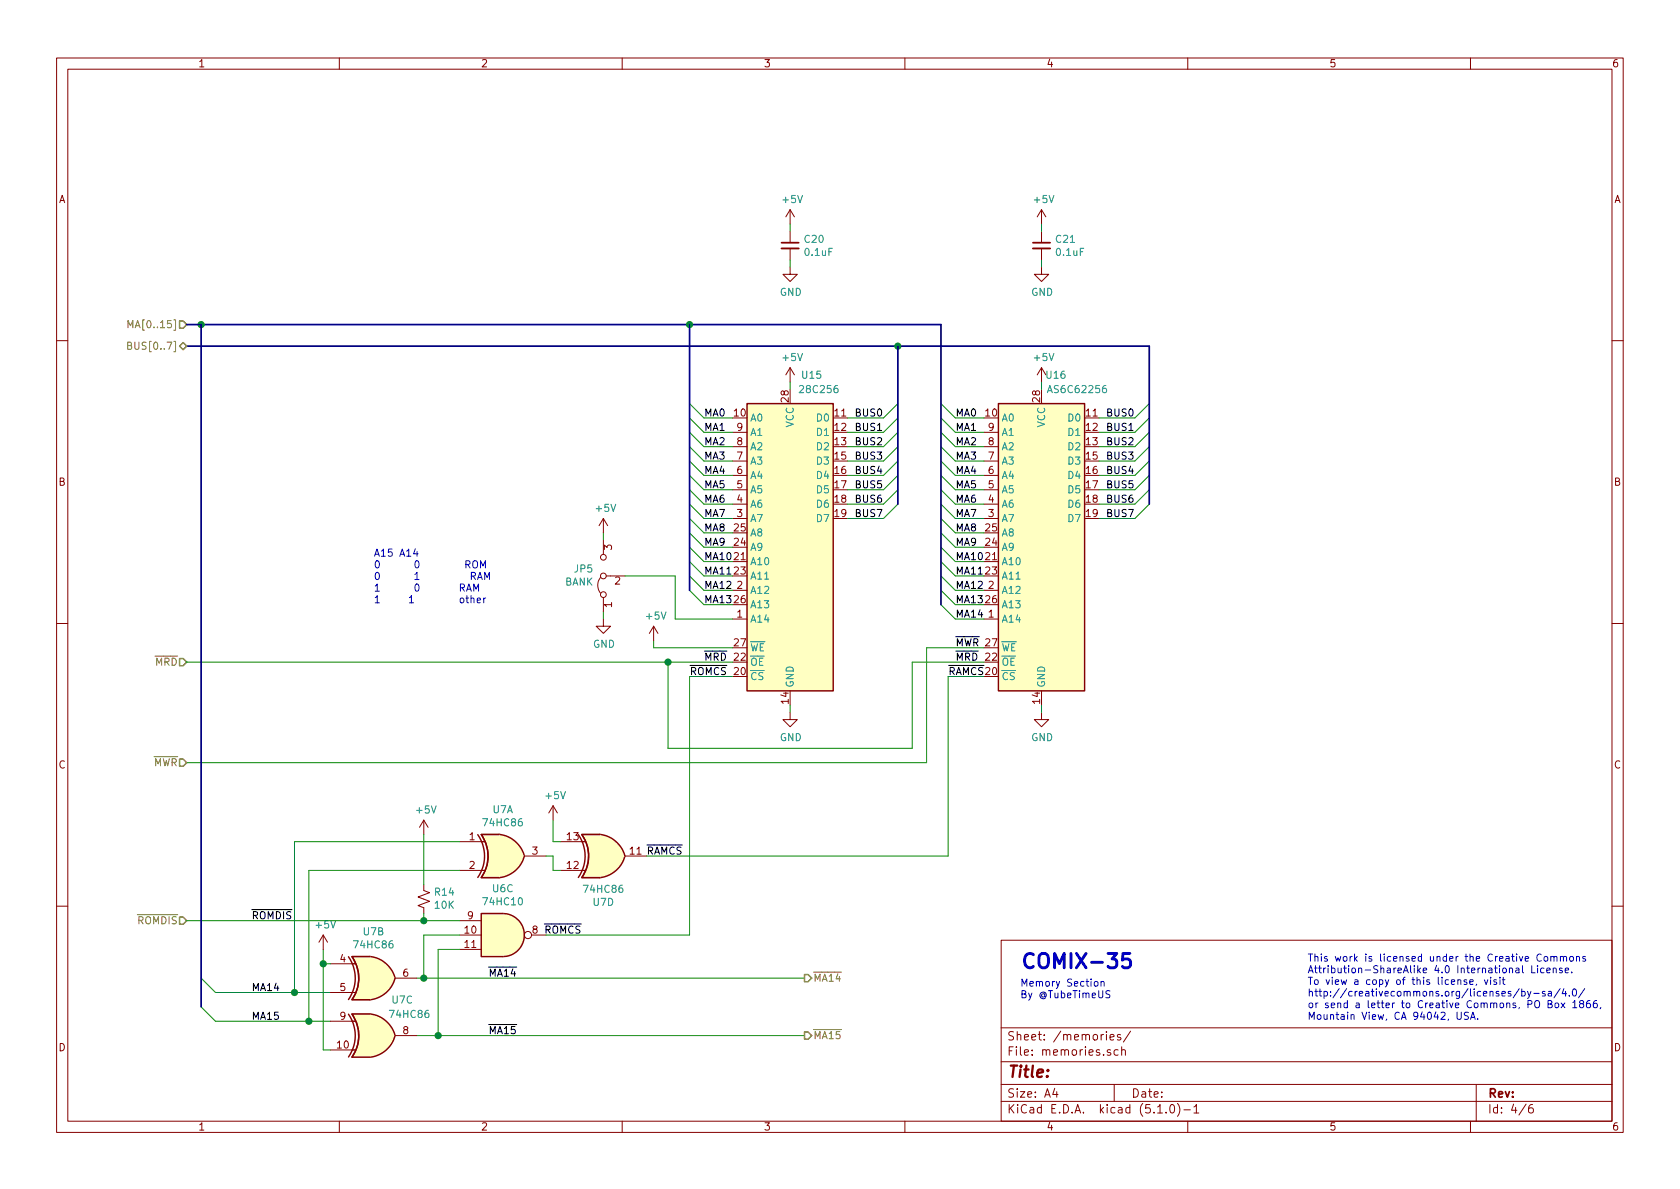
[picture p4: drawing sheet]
<svg xmlns="http://www.w3.org/2000/svg" width="297mm" height="210mm" viewBox="0 0 297 210" stroke-linecap="round" stroke-linejoin="round" font-family="sans-serif">
<g fill="none" stroke="#840000" stroke-width=".18">
<path d="M10 10.3h277v189.9h-277zM12 12.2h273v186.1h-273zM60 10.3v1.9M110 10.3v1.9M160 10.3v1.9M210 10.3v1.9M260 10.3v1.9M139.7 37.1v2.5M139.7 37.1l-.8 1.2M139.7 37.1l.8 1.2M184.1 37.1v2.5M184.1 37.1l-.7 1.2"/>
<path d="M184.1 37.1l.8 1.2M139.7 47.2v1.3h1.3l-1.3 1.3-1.3-1.3h1.3M139.7 40.9v2M139.7 43.9v2.1M184.1 47.2v1.3h1.3l-1.3 1.3-1.2-1.3h1.2M184.1 40.9v2M184.1 43.9v2.1M10 60.2h2M129.5 79h2.6M129.5 76.4h2.6M139.7 65l-.8 1.3M139.7 65v2.6"/>
<path d="M139.7 65l.8 1.3M174 79h2.5M174 76.4h2.5M184.1 65l-.7 1.3M184.1 65v2.6M184.1 65l.8 1.3M285 60.2h2M106.7 91.7v2.5M106.7 95.5v2.5M106.7 91.7l-.8 1.3M106.7 91.7l.7 1.3M129.5 91.7h2.6"/>
<path d="M129.5 89.1h2.6M129.5 86.6h2.6M129.5 84.1h2.6M129.5 81.5h2.6M174 91.7h2.5M174 89.1h2.5M174 86.6h2.5M174 84.1h2.5M174 81.5h2.5M10 110.3h2M106.2 102.1a2.26 2.26 0 0 0 0 2.8M106.7 109.5v1.2h1.2l-1.2 1.3-1.3-1.3h1.3"/>
<path d="M106.7 105.7v2.5M107.2 101.8h3.3M115.6 110.7l-.8 1.3M115.6 110.7v2.6M115.6 110.7l.7 1.3M129.5 109.5h2.6M129.5 104.4h2.6M174 109.5h2.5M174 104.4h2.5M285 110.3h2M139.7 126v1.2h1.3l-1.3 1.3-1.3-1.3h1.3M184.1 126v1.2h1.3l-1.3 1.3-1.2-1.3h1.2"/>
<path d="M74.9 156.5v1l1 .4-2 .7 2 .8-2 .7 1 .4v1M74.9 145v2.6M74.9 145l-.7 1.3M74.9 145l.8 1.3M81.3 153.9h4.4M81.3 148.8h4.4M92.7 151.4h3.8M97.8 142.5l-.8 1.3M97.8 142.5v2.5M97.8 142.5l.8 1.3M99.1 153.9h4.4M99.1 148.8h4.4"/>
<path d="M110.5 151.4h3.8M10 160.2h2M57.1 165.3l-.7 1.3M57.1 165.3v2.6M57.1 165.3l.8 1.3M58.4 175.5h4.5M58.4 170.4h4.5M69.8 173h3.9M81.3 165.3h3.8M81.3 167.9h3.8M81.3 162.8h3.8M177 166.3h108v32h-108z"/>
<path d="M285 160.2h2M58.4 185.7h4.5M58.4 180.6h4.5M60 198.3v1.9M69.8 183.1h3.9M110 198.3v1.9M160 198.3v1.9M177 194.8h108M177 191.8h108M177 187.8h108M177 181.8h108M186.5 192.5l-.4 1h1"/>
<path d="M186.8 193v1M196.3 183.4l.7-.1-.1-.3-.4-.1-.2 .2v.7h.6M196.3 185.7a.37 .37 0 0 0-.5 .1v.2l.5 .2 .1 .1-.2 .3-.4-.1M197 191.8v3M197.7 185.7l-.4-.1-.3 .3 .1 .6 .2 .1 .4-.1M198.1 183l-.3-.1-.2 .2v.3l.5 .1v.3h-.5M198.3 185.7h.1a.37 .37 0 0 1 .6 .1v.8M198.3 185.1v1.5M199.9 182.3l-1.3 2M204.7 196.8h.8M206.2 196.7v.1M207 195.4l.3-.1a.94 .94 0 0 1 0 1.5 .82 .82 0 0 1-.3-1.4z"/>
<path d="M208.2 195.1a1.71 1.71 0 0 1 0 2.3M209.3 196.3h1.2M210 198.3v1.9M211.1 195.8l.4-.5v1.5M211.1 196.8h.9M260 198.3v1.9M261 191.8v6.5M269.8 195.2l-1.2 2M271 195.3a.62 .62 0 0 0-.7 .7v.7l.3 .1 .4-.1 .1-.5-.1-.2-.4-.1-.3 .3"/>
<circle cx="106.7" cy="98.5" r=".51"/>
<circle cx="106.7" cy="105.2" r=".51"/>
<circle cx="106.7" cy="101.8" r=".51"/>
<circle cx="93.3" cy="165.3" r=".63"/>
</g>
<g fill="none" stroke="#0000c2" stroke-width=".18">
<path d="M73.4 97l-.3 .9h.8M73.5 99.3l.2-.1a.67 .67 0 0 1 .4 .6 .67 .67 0 0 1-.4 .6l-.3-.5zM73.7 97.5v.9M82.4 99.8h.6l.1-.2-.1-.3-.1-.1h-.5v1.2M82.7 99.8l.4 .6M83.6 99.3a.45 .45 0 0 1 .8 0 .88 .88 0 0 1-.3 1.1h-.3a1.07 1.07 0 0 1-.2-1.1zM72.4 105.7l.3-.4v1.3M72.4 106.6h.7M73.4 101.6l.3-.4v1.3M73.4 102.5h.7M73.5 103.4l.2-.1a.67 .67 0 0 1 .4 .6 .67 .67 0 0 1-.4 .6l-.3-.4zM81.4 103.9h.6l.1-.5-.2-.1h-.5v1.2"/>
<path d="M81.5 105.8h.3l.2 .2-.1 .5-.3 .1-.2-.1zM81.7 103.9l.4 .6M82.4 105.8h.5M82.5 104.5l.4-1.2 .4 1.2M82.5 105.3v1.1l.4 .2M82.6 104.2h.6M83.3 105.9l.2-.1h.3v.8M83.3 105.3v1.3M83.3 101.9l.6-.1 .2-.2-.1-.3-.2-.1h-.5v1.3M83.6 101.9l.5 .6M83.8 104.5v-1.2l.4 .9 .4-.9v1.2M84.4 106.2l.6-.1-.1-.3h-.3l-.2 .1v.6h.5"/>
<path d="M84.4 102.5l.5-1.3 .4 1.3M84.6 102.1h.6M85 100.4v-1.2l.4 .9 .4-.9v1.2M85.5 105.8v.8M85.7 102.5v-1.3l.4 .9 .4-.9v1.3M85.9 105.8l-.4 .2M193.5 173.7l.2-.1 .4 .1v.5l-.1 .1-.3 .1-.2-.1zM194.7 173.7l.2-.1h.2l.1 .8M194.7 173.6v.8M196.2 175.3l-.4-.1-.2 .1v.4l.5 .2 .1 .3-.2 .2h-.5M257.6 179v1l.3 .3 .3-.1 .2-.2v-1M259.3 173.3l-.3-.1-.1 .2v.2l.4 .1v.3h-.4"/>
<path d="M259.6 179.1l-.4-.1-.2 .1v.4l.5 .2 .1 .3-.2 .3-.5-.1M259.9 173.7l.6-.1-.1-.3-.4-.1-.1 .2v.6h.5M260.1 179.9h.6M261.1 174l-.1 .3M262.5 173.2l.3 .9 .3-.9M263.6 172.8v.1M263.6 173.2v.9M264.6 173.3l-.3-.1-.2 .2 .1 .2 .4 .1v.3h-.5M265.2 172.8v.1M265.2 173.2v.9M265.6 173.2h.5M265.8 172.8v1.1l.3 .2"/>
<path d="M268.6 174.8l-1.1 1.6M269.1 175.4l.3-.1 .3 .2-.2 .6h-.4M269.1 174.9v1.2M269.2 170.8v1.1l.2 .1M270.1 175.3l.3 .8M270.7 175.3l-.4 1.1-.2 .2M270.8 170.8v1.2h.6M271.2 175.7h.9M271.9 170.8v.1M271.9 171.2v.8M272.5 168.8a.6 .6 0 0 0-.8 .4 .6 .6 0 0 0 .6 .8l.2-.2M273 171.2h-.4l-.2 .2 .1 .6h.5"/>
<path d="M273.1 169.2l.3-.1 .2 .2 .1 .4-.2 .2-.3 .1-.2-.2v-.4zM273.2 175.4l-.3-.1-.2 .2v.2l.5 .1v.3h-.5M273.5 171.6l.6-.1-.1-.3h-.3l-.2 .2v.6h.5M273.7 177.5h.6l.1-.2-.1-.2-.6-.2v1.3h.5l.2-.1v-.3l-.3-.3M273.8 175.4h.5v.7M274.2 169.3l.2-.2 .3 .1 .1 .8M274.2 169.1v.9M274.3 175.6l-.4 .1-.2 .1 .2 .3h.4M274.6 171.3l.2-.1h.3l.1 .8M274.6 171.2v.8M274.8 169.3l.1-.2 .3 .1 .1 .8M275.1 177.4h.3l.2 .2v.4l-.2 .2-.3-.1-.2-.1z"/>
<path d="M275.8 174.8l-1 1.6M275.9 169.3l.2-.2 .3 .1v.8M275.9 169.1v.9M276 177.4l.7 .8M276.2 171.2h-.3l-.2 .2 .1 .1 .4 .2v.3h-.5M276.4 169.3l.2-.2 .3 .1 .1 .8M276.5 174.8l-.3 .9h.8M276.7 177.4l-.7 .8M276.7 171.6l.6-.1v-.3h-.4l-.2 .2 .1 .6h.5M276.8 175.3v.8M277.5 176v.1M277.6 169.2l.4-.1 .2 .3-.1 .5-.3 .1-.3-.3z"/>
<path d="M277.9 171.9v.1M278.1 177.3l.3-.4v1.3M278.1 178.2h.7M278.1 175l.2-.1a.67 .67 0 0 1 .5 .6 .67 .67 0 0 1-.5 .6l-.3-.4zM278.7 169.3l.2-.2 .3 .1 .1 .8M278.7 169.1v.9M279.5 177.5l-.2-.3v-.1l.2-.2 .5 .2v.3l-.6 .1-.1 .2v.3l.2 .2 .4-.1 .1-.1v-.4l-.2-.1M280.2 174.8l-1.1 1.6M280.3 169.2l-.3-.1-.2 .2 .1 .2 .4 .1v.3h-.5M281.1 176.9l-.4 .2-.2 .4v.6l.2 .1 .4-.1 .1-.1-.1-.5-.4-.1-.2 .3M282.3 176.9l-.4 .1a.87 .87 0 0 0 0 1.2l.5-.1v-.6l-.5-.1-.2 .3M283 178.1l-.1 .3"/>
<path d="M260 180.3l.4-1.3 .4 1.3M261.3 180.1v.2"/>
</g>
<g fill="#ffffc2" stroke="#ffffc2" stroke-width=".18">
<path d="M88.9 161.5a3.8 3.8 0 0 1 3.8 3.8 3.8 3.8 0 0 1-3.8 3.9z"/>
<path d="M85.1 161.5h3.8v7.7h-3.8z"/>
<path d="M88.3 147.5a5.2 5.2 0 0 1 4.4 3.9l-5 1.3z"/>
<path d="M87.7 150.1l5 1.3a5.2 5.2 0 0 1-4.4 3.8z"/>
<path d="M85.1 155.2h3.2z"/>
<path d="M85.1 147.6h3.2z"/>
<path d="M85.1 147.6h3.2v7.6h-3.2a6.7 6.7 0 0 0 0-7.6z"/>
<path d="M65.4 169.1a5.2 5.2 0 0 1 4.4 3.8l-5 1.4z"/>
<path d="M64.8 171.6l5 1.4a5.2 5.2 0 0 1-4.4 3.8z"/>
<path d="M62.2 176.8h3.2z"/>
<path d="M62.2 169.2h3.2z"/>
<path d="M62.2 169.2h3.2v7.6h-3.2a6.7 6.7 0 0 0 0-7.6z"/>
<path d="M65.4 179.3a5.2 5.2 0 0 1 4.4 3.8l-5 1.3z"/>
<path d="M64.8 181.8l5 1.4a5.2 5.2 0 0 1-4.4 3.8z"/>
<path d="M62.2 186.9h3.2z"/>
<path d="M62.2 179.3h3.2z"/>
<path d="M62.2 179.3h3.2v7.6h-3.2a6.7 6.7 0 0 0 0-7.6z"/>
<path d="M105.5 150.1l5 1.3a5.2 5.2 0 0 1-4.5 3.8z"/>
<path d="M106 147.5a5.2 5.2 0 0 1 4.5 3.9l-5 1.3z"/>
<path d="M102.9 147.6h3.1z"/>
<path d="M102.9 155.2h3.1z"/>
<path d="M102.9 147.6h3.1v7.6h-3.1a6.6 6.6 0 0 0 0-7.6z"/>
<path d="M132.1 71.4h15.2v50.8h-15.2z"/>
<path d="M176.5 71.4h15.3v50.8h-15.3z"/>
</g>
<g fill="none" stroke="#840000" stroke-width=".25">
<path d="M132.1 71.4h15.2v50.8h-15.2zM176.5 71.4h15.3v50.8h-15.3zM84.5 147.6a6.6 6.6 0 0 1 0 7.6M85.1 155.2h3.2M85.1 147.6h3.2M85.1 147.6a6.6 6.6 0 0 1 0 7.6M88.3 147.5a5.2 5.2 0 0 1 4.4 3.9M88.3 147.6h-3.2a6.6 6.6 0 0 1 0 7.6h3.2M92.7 151.4a5.2 5.2 0 0 1-4.4 3.8M102.3 147.6a6.6 6.6 0 0 1 0 7.6M102.9 155.2h3.1M102.9 147.6h3.1"/>
<path d="M102.9 147.6a6.6 6.6 0 0 1 0 7.6M106 147.5a5.2 5.2 0 0 1 4.5 3.9M106 147.6h-3.1a6.7 6.7 0 0 1 0 7.6h3.1M110.5 151.4a5.2 5.2 0 0 1-4.5 3.8M61.6 169.2a6.6 6.6 0 0 1 0 7.6M61.6 179.3a6.6 6.6 0 0 1 0 7.6M62.2 169.2h3.2h-3.1a6.6 6.6 0 0 1-.1 7.6h3.2h-3.2a6.7 6.7 0 0 0 0-7.6zM62.2 179.3h3.2h-3.1a6.6 6.6 0 0 1-.1 7.6h3.2h-3.2a6.7 6.7 0 0 0 0-7.6zM65.4 169.1a5.2 5.2 0 0 1 4.4 3.8M65.4 179.3a5.2 5.2 0 0 1 4.4 3.8M69.8 173a5.2 5.2 0 0 1-4.4 3.8M85.1 161.5h3.8a3.8 3.8 0 0 1 3.8 3.8 3.8 3.8 0 0 1-3.8 3.9h-3.8z"/>
<path d="M69.8 183.2a5.2 5.2 0 0 1-4.4 3.8"/>
</g>
<g fill="none" stroke="#008400" stroke-width=".18">
<path d="M139.7 39.6v1.3M184.1 39.6v1.3M139.7 46v1.2M184.1 46v1.2M121.9 71.4l2.6 2.5h5M121.9 73.9l2.6 2.5h5M121.9 76.4l2.6 2.6h5M121.9 79l2.6 2.5h5M139.7 67.6v1.2M158.7 71.4l-2.5 2.5h-6.3M158.7 73.9l-2.5 2.5h-6.3M158.7 76.4l-2.5 2.6h-6.3"/>
<path d="M158.7 79l-2.5 2.5h-6.3M166.4 71.4l2.5 2.5h5.1M166.4 73.9l2.5 2.5h5.1M166.4 76.4l2.5 2.6h5.1M166.4 79l2.5 2.5h5.1M184.1 67.6v1.2M203.2 71.4l-2.5 2.5h-6.4M203.2 73.9l-2.5 2.5h-6.4M203.2 76.4l-2.5 2.6h-6.4M203.2 79l-2.5 2.5h-6.4M106.7 94.2v1.3M121.9 81.5l2.6 2.6h5"/>
<path d="M121.9 84.1l2.6 2.5h5M121.9 86.6l2.6 2.5h5M121.9 89.1l2.6 2.6h5M121.9 91.7l2.6 2.5h5M121.9 94.2l2.6 2.6h5M121.9 96.8l2.6 2.5h5M121.9 99.3l2.6 2.5h5M158.7 81.5l-2.5 2.6h-6.3M158.7 84.1l-2.5 2.5h-6.3M158.7 86.6l-2.5 2.5h-6.3M158.7 89.1l-2.5 2.6h-6.3M166.4 81.5l2.5 2.6h5.1"/>
<path d="M166.4 84.1l2.5 2.5h5.1M166.4 86.6l2.5 2.5h5.1M166.4 89.1l2.5 2.6h5.1M166.4 91.7l2.5 2.5h5.1M166.4 94.2l2.5 2.6h5.1M166.4 96.8l2.5 2.5h5.1M166.4 99.3l2.5 2.5h5.1M203.2 81.5l-2.5 2.6h-6.4M203.2 84.1l-2.5 2.5h-6.4M203.2 86.6l-2.5 2.5h-6.4M203.2 89.1l-2.5 2.6h-6.4M33 117.1h96.5"/>
<path d="M106.7 108.2v1.3M110.5 101.8h8.9v7.7h10.1M115.6 113.3v1.2h13.9M118.1 117.1v15.2h43.2v-15.2h12.7M121.9 101.8l2.6 2.6h5M121.9 104.4l2.6 2.5h5M129.5 119.6h-7.6v45.7h-25.4M166.4 101.8l2.5 2.6h5.1M166.4 104.4l2.5 2.5h5.1M166.4 106.9l2.5 2.6h5.1M174 119.6h-6.4v31.8h-53.3M174 114.5h-10.2v20.4h-130.8"/>
<path d="M139.7 124.7v1.3M184.1 124.7v1.3M74.9 147.6v8.9M81.3 148.8h-29.2v26.7M81.3 153.9h-26.7v26.7M96.5 151.4h1.3v2.5h1.3M97.8 145v3.8h1.3M33 162.8h48.3M35.6 173l2.5 2.5h20.3M35.6 178l2.5 2.6h20.3M57.1 167.9v17.8h1.3M57.1 170.4h1.3"/>
<path d="M73.7 173h68.5M74.9 161.5v1.3M81.3 165.3h-6.4v7.7M81.3 167.9h-3.8v15.2M73.7 183.1h68.5"/>
</g>
<g fill="#008400" stroke="#008400" stroke-width=".25">
<circle cx="74.9" cy="173" r=".51"/>
<circle cx="77.5" cy="183.1" r=".51"/>
<circle cx="52.1" cy="175.5" r=".51"/>
<circle cx="54.6" cy="180.6" r=".51"/>
<circle cx="57.2" cy="170.4" r=".51"/>
<circle cx="74.9" cy="162.8" r=".51"/>
<circle cx="118.1" cy="117.1" r=".51"/>
<circle cx="121.9" cy="57.4" r=".51"/>
<circle cx="35.6" cy="57.4" r=".51"/>
<circle cx="158.8" cy="61.2" r=".51"/>
</g>
<path d="M31.7 56.8h.7l.6 .6-.6 .6h-.7zM31.7 61.2l.7-.6 .6 .6-.6 .6zM31.7 116.5h.7l.6 .6-.6 .6h-.7zM31.7 134.2h.7l.6 .7-.6 .6h-.7zM31.7 162.2h.7l.6 .6-.6 .6h-.7zM142.2 172.3h.7l.6 .7-.6 .6h-.7zM142.2 182.5h.7l.6 .6-.6 .7h-.7z" fill="none" stroke="#848400" stroke-width=".25"/>
<path d="M33 57.4h133.4v49.5M35.6 57.4v120.6M121.9 57.4v47M33 61.2h170.2v27.9M158.7 61.2v27.9" fill="none" stroke="#000084" stroke-width=".3"/>
<path d="M22.6 58v-1.3l.5 .9 .4-.9v1.3M22.6 61.1h.5l.1-.2v-.3l-.6-.1v1.3h.5l.1-.2 .1-.3-.3-.2" fill="none" stroke="#848400" stroke-width=".18"/>
<path d="M138.2 43.9h3M182.6 43.9h3.1" fill="none" stroke="#840000" stroke-width=".33"/>
<path d="M138.2 42.9h3M182.6 42.9h3.1" fill="none" stroke="#840000" stroke-width=".3"/>
<path d="M199.8 168.6h-1.2l-.1 1.2 .3-.2h.6l.4 .2 .1 .2v.7l-.1 .2-.4 .2h-.6l-.3-.2" fill="none" stroke="#0000c2" stroke-width=".51"/>
<text font-size="3.5" fill="#0000c2" x="180.3" y="171.3">COMIX-35</text>
<text font-size="2.8" fill="#840000" x="178" y="190.5">Title:</text>
<g font-size="2.1" fill="#840000">
<text x="178" y="184">Sheet: /memories/</text>
<text x="178" y="186.7">File: memories.sch</text>
<text x="178" y="196.9">KiCad E.D.A. kicad (5.1.0)-1</text>
<text x="178" y="194.1">Size: A4</text>
<text x="200" y="194.1">Date:</text>
<text x="263" y="194.1">Rev:</text>
<text x="263" y="196.9">Id: 4/6</text>
</g>
<g font-size="1.8" fill="#840000">
<text x="35" y="11.9">1</text>
<text x="85" y="11.9">2</text>
<text x="135" y="11.9">3</text>
<text x="185" y="11.9">4</text>
<text x="235" y="11.9">5</text>
<text x="285" y="11.9">6</text>
<text x="10.4" y="35.9">A</text>
<text x="285.4" y="35.9">A</text>
<text x="139.4" y="71.1" transform="rotate(-90 139.4 71.1)">28</text>
<text x="183.9" y="71.1" transform="rotate(-90 183.9 71.1)">28</text>
<text x="129.8" y="73.7">10</text>
<text x="130.3" y="76.2">9</text>
<text x="147.6" y="73.7">11</text>
<text x="147.6" y="76.2">12</text>
<text x="174.3" y="73.7">10</text>
<text x="174.8" y="76.2">9</text>
<text x="192.1" y="73.7">11</text>
<text x="192.1" y="76.2">12</text>
<text x="130.3" y="83.8">6</text>
<text x="130.3" y="81.3">7</text>
<text x="130.3" y="78.7">8</text>
<text x="147.6" y="78.7">13</text>
<text x="147.6" y="81.3">15</text>
<text x="147.6" y="83.8">16</text>
<text x="174.8" y="83.8">6</text>
<text x="174.8" y="81.3">7</text>
<text x="174.8" y="78.7">8</text>
<text x="192.1" y="78.7">13</text>
<text x="192.1" y="81.3">15</text>
<text x="192.1" y="83.8">16</text>
<text x="10.4" y="85.9">B</text>
<text x="130.3" y="88.9">4</text>
<text x="130.3" y="86.4">5</text>
<text x="147.6" y="86.4">17</text>
<text x="147.6" y="88.9">18</text>
<text x="174.8" y="88.9">4</text>
<text x="174.8" y="86.4">5</text>
<text x="192.1" y="86.4">17</text>
<text x="192.1" y="88.9">18</text>
<text x="285.4" y="85.9">B</text>
<text x="129.8" y="94">25</text>
<text x="130.3" y="91.4">3</text>
<text x="147.6" y="91.4">19</text>
<text x="174.3" y="94">25</text>
<text x="174.8" y="91.4">3</text>
<text x="192.1" y="91.4">19</text>
<text x="108.2" y="97.3" transform="rotate(-90 108.2 97.3)">3</text>
<text x="129.8" y="99.1">21</text>
<text x="129.8" y="101.6">23</text>
<text x="129.8" y="96.5">24</text>
<text x="174.3" y="99.1">21</text>
<text x="174.3" y="101.6">23</text>
<text x="174.3" y="96.5">24</text>
<text x="108.2" y="107.4" transform="rotate(-90 108.2 107.4)">1</text>
<text x="108.7" y="103.4">2</text>
<text x="129.8" y="106.7">26</text>
<text x="130.3" y="104.1">2</text>
<text x="174.3" y="106.7">26</text>
<text x="174.8" y="104.1">2</text>
<text x="130.3" y="109.2">1</text>
<text x="174.8" y="109.2">1</text>
<text x="129.8" y="119.4">20</text>
<text x="129.8" y="116.8">22</text>
<text x="129.8" y="114.3">27</text>
<text x="174.3" y="116.8">22</text>
<text x="139.4" y="124.4" transform="rotate(-90 139.4 124.4)">14</text>
<text x="183.9" y="124.4" transform="rotate(-90 183.9 124.4)">14</text>
<text x="10.4" y="135.9">C</text>
<text x="285.4" y="135.9">C</text>
<text x="83" y="148.6">1</text>
<text x="100.3" y="148.6">13</text>
<text x="83" y="153.7">2</text>
<text x="94.1" y="151.1">3</text>
<text x="100.3" y="153.7">12</text>
<text x="82.2" y="165.1">10</text>
<text x="82.2" y="167.6">11</text>
<text x="82.7" y="162.6">9</text>
<text x="60.1" y="170.2">4</text>
<text x="71.3" y="172.7">6</text>
<text x="60.1" y="175.3">5</text>
<text x="10.4" y="185.9">D</text>
<text x="59.7" y="185.4">10</text>
<text x="60.1" y="180.3">9</text>
<text x="71.3" y="182.9">8</text>
<text x="285.4" y="185.9">D</text>
<text x="35" y="199.9">1</text>
<text x="85" y="199.9">2</text>
<text x="135" y="199.9">3</text>
<text x="185" y="199.9">4</text>
<text x="235" y="199.9">5</text>
<text x="285" y="199.9">6</text>
</g>
<g font-size="1.8" fill="#008484">
<text x="138.5" y="35.9">+5V</text>
<text x="182.9" y="35.9">+5V</text>
<text x="142.3" y="42.9">C20</text>
<text x="142.4" y="45.3">0.1uF</text>
<text x="186.8" y="42.9">C21</text>
<text x="186.9" y="45.3">0.1uF</text>
<text x="137.9" y="52.3">GND</text>
<text x="182.3" y="52.3">GND</text>
<text x="138.5" y="63.8">+5V</text>
<text x="182.9" y="63.8">+5V</text>
<text x="141.7" y="69.5">28C256</text>
<text x="141.9" y="67">U15</text>
<text x="185.1" y="67">U16</text>
<text x="185.7" y="69.5">AS6C62256</text>
<text x="132.6" y="74.5">A0</text>
<text x="132.6" y="77.1">A1</text>
<text x="140.3" y="75.6" transform="rotate(-90 140.3 75.6)">VCC</text>
<text x="144.6" y="74.5">D0</text>
<text x="144.6" y="77.1">D1</text>
<text x="177" y="74.5">A0</text>
<text x="177" y="77.1">A1</text>
<text x="184.8" y="75.6" transform="rotate(-90 184.8 75.6)">VCC</text>
<text x="189" y="74.5">D0</text>
<text x="189" y="77.1">D1</text>
<text x="132.6" y="82.2">A3</text>
<text x="132.6" y="79.6">A2</text>
<text x="144.6" y="79.6">D2</text>
<text x="144.6" y="82.2">D3</text>
<text x="177" y="82.2">A3</text>
<text x="177" y="79.6">A2</text>
<text x="189" y="79.6">D2</text>
<text x="189" y="82.2">D3</text>
<text x="132.6" y="89.8">A6</text>
<text x="132.6" y="87.2">A5</text>
<text x="132.6" y="84.7">A4</text>
<text x="144.6" y="84.7">D4</text>
<text x="144.6" y="87.2">D5</text>
<text x="144.6" y="89.8">D6</text>
<text x="177" y="89.8">A6</text>
<text x="177" y="87.2">A5</text>
<text x="177" y="84.7">A4</text>
<text x="189" y="84.7">D4</text>
<text x="189" y="87.2">D5</text>
<text x="189" y="89.8">D6</text>
<text x="105.5" y="90.5">+5V</text>
<text x="132.6" y="94.9">A8</text>
<text x="132.6" y="92.3">A7</text>
<text x="144.6" y="92.3">D7</text>
<text x="177" y="94.9">A8</text>
<text x="177" y="92.3">A7</text>
<text x="189" y="92.3">D7</text>
<text x="101.6" y="101.2">JP5</text>
<text x="132.6" y="99.9">A10</text>
<text x="132.6" y="97.4">A9</text>
<text x="177" y="99.9">A10</text>
<text x="177" y="97.4">A9</text>
<text x="99.9" y="103.6">BANK</text>
<text x="132.6" y="105">A12</text>
<text x="132.6" y="102.5">A11</text>
<text x="132.6" y="107.6">A13</text>
<text x="177" y="105">A12</text>
<text x="177" y="102.5">A11</text>
<text x="177" y="107.6">A13</text>
<text x="114.4" y="109.6">+5V</text>
<text x="132.6" y="110.1">A14</text>
<text x="177" y="110.1">A14</text>
<text x="104.9" y="114.5">GND</text>
<text x="132.6" y="117.7">OE</text>
<text x="132.6" y="115.2">WE</text>
<text x="177" y="117.7">OE</text>
<text x="177" y="115.2">WE</text>
<text x="132.6" y="120.3">CS</text>
<text x="140.3" y="121.7" transform="rotate(-90 140.3 121.7)">GND</text>
<text x="177" y="120.3">CS</text>
<text x="184.8" y="121.7" transform="rotate(-90 184.8 121.7)">GND</text>
<text x="137.9" y="131.1">GND</text>
<text x="182.3" y="131.1">GND</text>
<text x="73.7" y="143.9">+5V</text>
<text x="87.1" y="143.8">U7A</text>
<text x="96.6" y="141.3">+5V</text>
<text x="85.7" y="146.1">74HC86</text>
<text x="76.9" y="158.4">R14</text>
<text x="76.9" y="160.7">10K</text>
<text x="85.7" y="160.1">74HC10</text>
<text x="87.1" y="157.8">U6C</text>
<text x="103.5" y="157.9">74HC86</text>
<text x="104.9" y="160.2">U7D</text>
<text x="55.9" y="164.2">+5V</text>
<text x="62.8" y="167.7">74HC86</text>
<text x="64.3" y="165.4">U7B</text>
<text x="69.4" y="177.5">U7C</text>
<text x="69.2" y="180">74HC86</text>
</g>
<g font-size="1.8" fill="#848400">
<text x="23.6" y="58">MA[0..15]</text>
<text x="23.6" y="61.8">BUS[0..7]</text>
<text x="27.5" y="117.7">MRD</text>
<text x="27.1" y="135.5">MWR</text>
<text x="24.4" y="163.4">ROMDIS</text>
<text x="143.8" y="173.6">MA14</text>
<text x="143.8" y="183.8">MA15</text>
</g>
<g font-size="1.8">
<text x="124.5" y="73.7">MA0</text>
<text x="124.5" y="76.2">MA1</text>
<text x="151.5" y="73.7">BUS0</text>
<text x="151.5" y="76.2">BUS1</text>
<text x="168.9" y="73.7">MA0</text>
<text x="168.9" y="76.2">MA1</text>
<text x="195.9" y="73.7">BUS0</text>
<text x="195.9" y="76.2">BUS1</text>
<text x="124.5" y="78.7">MA2</text>
<text x="124.5" y="81.3">MA3</text>
<text x="124.5" y="83.8">MA4</text>
<text x="151.5" y="78.7">BUS2</text>
<text x="151.5" y="81.3">BUS3</text>
<text x="151.5" y="83.8">BUS4</text>
<text x="168.9" y="78.7">MA2</text>
<text x="168.9" y="81.3">MA3</text>
<text x="168.9" y="83.8">MA4</text>
<text x="195.9" y="78.7">BUS2</text>
<text x="195.9" y="81.3">BUS3</text>
<text x="195.9" y="83.8">BUS4</text>
<text x="124.5" y="86.4">MA5</text>
<text x="124.5" y="88.9">MA6</text>
<text x="151.5" y="86.4">BUS5</text>
<text x="151.5" y="88.9">BUS6</text>
<text x="168.9" y="86.4">MA5</text>
<text x="168.9" y="88.9">MA6</text>
<text x="195.9" y="86.4">BUS5</text>
<text x="195.9" y="88.9">BUS6</text>
<text x="124.5" y="91.4">MA7</text>
<text x="124.5" y="94">MA8</text>
<text x="151.5" y="91.4">BUS7</text>
<text x="168.9" y="91.4">MA7</text>
<text x="168.9" y="94">MA8</text>
<text x="195.9" y="91.4">BUS7</text>
<text x="124.5" y="96.5">MA9</text>
<text x="124.5" y="99.1">MA10</text>
<text x="124.5" y="101.6">MA11</text>
<text x="168.9" y="96.5">MA9</text>
<text x="168.9" y="99.1">MA10</text>
<text x="168.9" y="101.6">MA11</text>
<text x="124.5" y="104.1">MA12</text>
<text x="124.5" y="106.7">MA13</text>
<text x="168.9" y="104.1">MA12</text>
<text x="168.9" y="106.7">MA13</text>
<text x="168.9" y="109.2">MA14</text>
<text x="121.9" y="119.4">ROMCS</text>
<text x="124.5" y="116.8">MRD</text>
<text x="167.6" y="119.4">RAMCS20</text>
<text x="168.9" y="114.3">MWR 27</text>
<text x="168.9" y="116.8">MRD</text>
<text x="111.4" y="151.1">11 RAMCS</text>
<text x="44.4" y="162.6">ROMDIS</text>
<text x="94.1" y="165.1">8 ROMCS</text>
<text x="86.7" y="172.7">MA14</text>
<text x="44.4" y="175.3">MA14</text>
<text x="44.4" y="180.3">MA15</text>
<text x="86.7" y="182.9">MA15</text>
</g>
<g font-size="1.8" fill="#0000c2">
<text x="66" y="98.4">A15 A14</text>
<text x="66" y="100.5">0</text>
<text x="66" y="102.6">0</text>
<text x="66" y="104.6">1</text>
<text x="66" y="106.7">1</text>
<text x="231.1" y="170">This work is licensed under the Creative Commons</text>
<text x="231.1" y="172.1">Attribution-ShareAlike 4.0 International License.</text>
<text x="180.3" y="174.5">Memory Section</text>
<text x="180.3" y="176.5">By @TubeTimeUS</text>
<text x="231.1" y="174.2">To view a copy of this license, visit</text>
<text x="231.1" y="176.2">http://creativecommons.org/licenses/by-sa/4.0/</text>
<text x="231.1" y="178.3">or send a letter to Creative Commons, PO Box 1866,</text>
<text x="231.1" y="180.3">Mountain View, CA 94042, USA.</text>
</g>
</svg>
